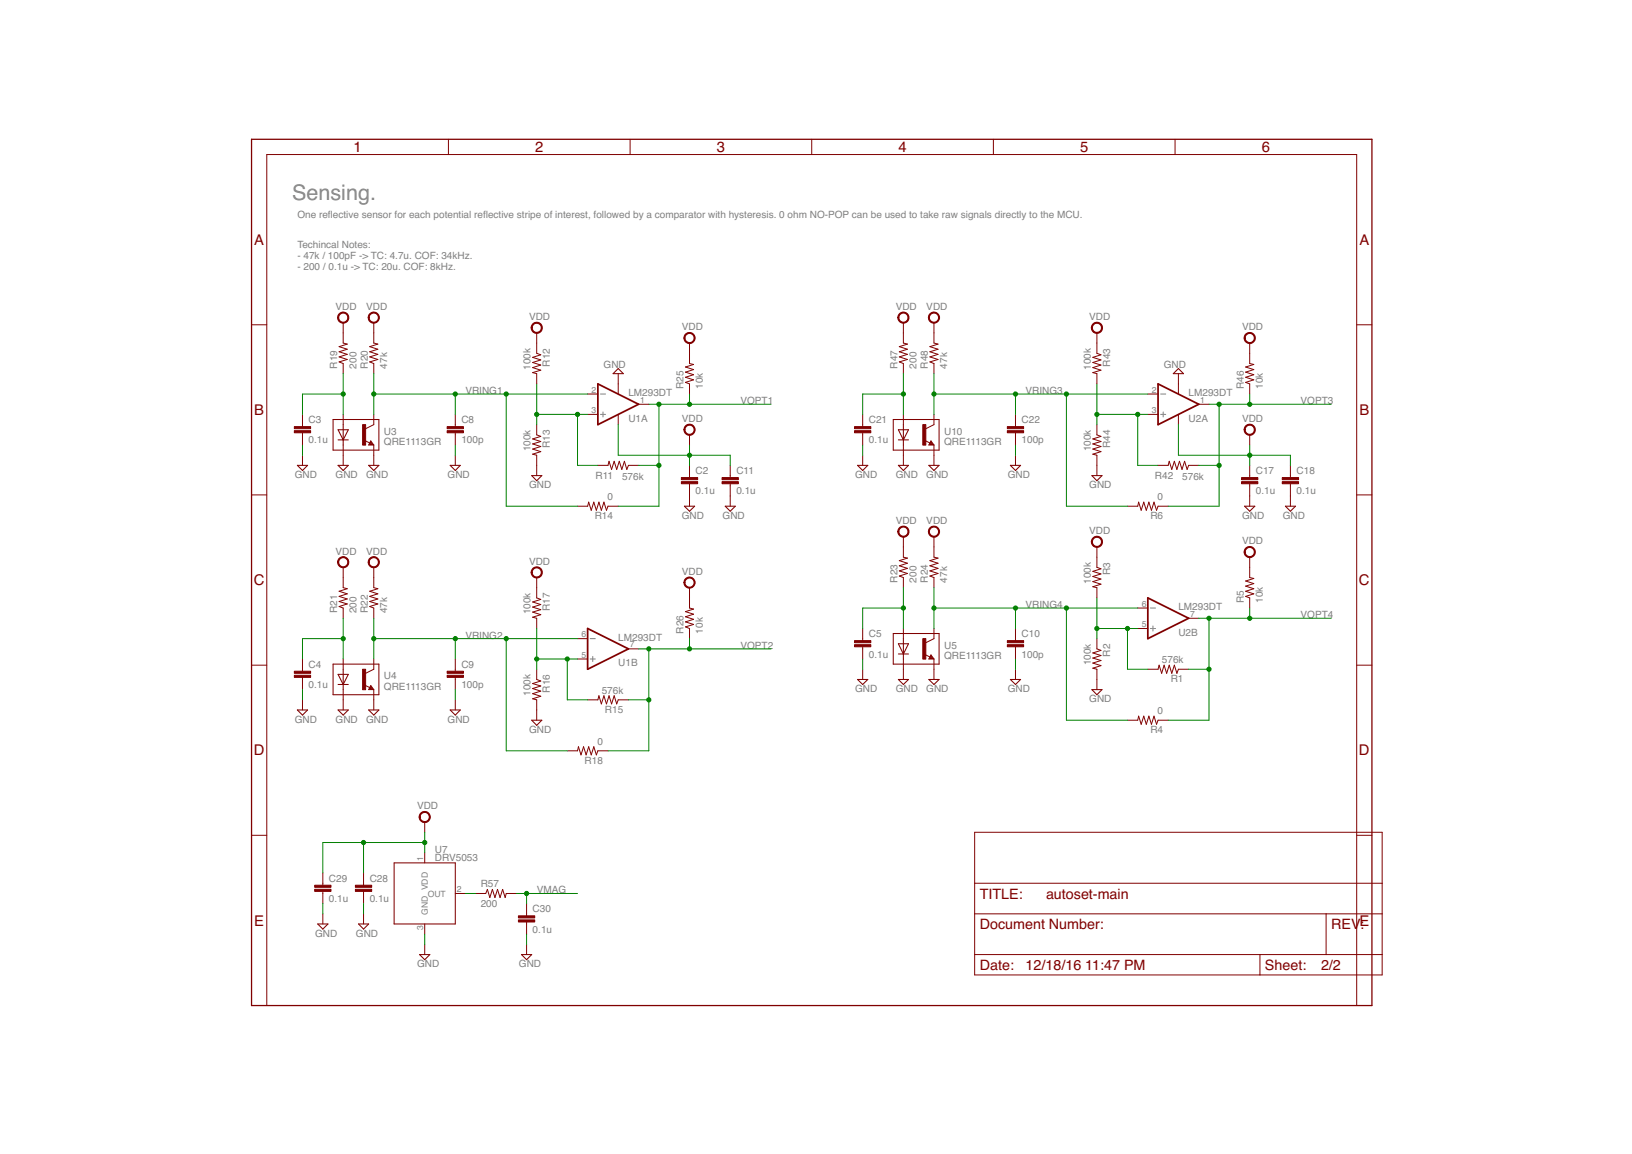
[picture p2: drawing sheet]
<svg xmlns="http://www.w3.org/2000/svg" width="297mm" height="210mm" viewBox="0 0 297 210" stroke-linecap="round" stroke-linejoin="round" font-family="sans-serif">
<path d="M109.3 75.4h.9M109.3 71.7h.9M109.7 74.9v.9M211.2 75.4h1M211.2 71.7h1M211.7 74.9v.9M107.4 119.9h1M107.4 116.2h1M107.9 119.4v.9M209.4 114.3h.9M209.4 110.6h.9M209.8 113.9v.9" fill="none" stroke="#808080" stroke-width=".18"/>
<g fill="none" stroke="#800000" stroke-width=".18">
<path d="M81.6 25.3v2.8M114.7 25.3v2.8M147.7 25.3v2.8M180.8 25.3v2.8M213.9 25.3v2.8M45.8 59.1h2.8M62.5 58.7v3.7l.7 .2-1.5 .5 1.5 .4-1.5 .5 1.5 .5-1.5 .4 1.5 .5-1.5 .4 .8 .3v1.9M68 58.7v3.7l.8 .2-1.5 .5 1.5 .4-1.5 .5 1.5 .5-1.5 .4 1.5 .5-1.5 .4 .7 .3v1.9M164.4 58.7v3.7l.8 .2-1.5 .5 1.5 .4-1.5 .5 1.5 .5-1.5 .4 1.5 .5-1.5 .4 .7 .3v1.9M170 58.7v3.7l.7 .2-1.5 .5 1.5 .4-1.5 .5 1.5 .5-1.5 .4 1.5 .5-1.5 .4 .8 .3v1.9M246.9 59.1h2.8M55.1 75.4v2.2"/>
<path d="M55.1 78.7v2.2M62.5 75.4v1.8M68 75.4v1.8l-1.5 .8M82.9 75.4v2.2M82.9 78.7v2.2M97.7 60.6v3.7l.7 .2-1.5 .5 1.5 .5-1.5 .4 1.5 .5-1.5 .5 1.5 .4-1.5 .5 .8 .2v1.8M97.7 77.2v1.9l.7 .3-1.5 .4 1.5 .5-1.5 .5 1.5 .4-1.5 .5 1.5 .4-1.5 .5 .8 .2v3.7M107 75.4h1.8M107 71.7h1.8M112.5 68v3.7M112.5 75.4v1.8M116.2 73.5h1.9"/>
<path d="M125.5 62.4v3.7l.7 .2-1.4 .5 1.4 .4-1.4 .5 1.4 .5-1.4 .4 1.4 .5-1.4 .5 .7 .2v1.9M125.5 79.1v1.8M157 75.4v2.2M157 78.7v2.2M164.4 75.4v1.8M170 75.4v1.8l-1.5 .8M184.8 75.4v2.2M184.8 78.7v2.2M199.6 60.6v3.7l.8 .2-1.5 .5 1.5 .5-1.5 .4 1.5 .5-1.5 .5 1.5 .4-1.5 .5 .7 .2v1.8M199.6 77.2v1.9l.8 .3-1.5 .4 1.5 .5-1.5 .5 1.5 .4-1.5 .5 1.5 .4-1.5 .5 .7 .2v3.7M208.9 75.4h1.9M208.9 71.7h1.9"/>
<path d="M214.5 68v3.7M214.5 75.4v1.8M218.2 73.5h1.8M227.5 62.4v3.7l.7 .2-1.5 .5 1.5 .4-1.5 .5 1.5 .5-1.5 .4 1.5 .5-1.5 .5 .8 .2v1.9M227.5 79.1v1.8M45.8 90h2.8M55.1 82.8v1.8M62.5 80.9v3.7M66.4 80.1l.9 .5M67.5 80.2l.5 .7h-.9zM68 80.9v3.7M82.9 82.8v1.8"/>
<path d="M105.1 92.1h1.9l.1-.8 .5 1.5 .5-1.5 .4 1.5 .5-1.5 .5 1.5 .4-1.5 .5 1.5 .3-.7h1.8M108.8 84.6h1.9l.1-.7 .5 1.5 .5-1.5 .4 1.5 .5-1.5 .5 1.5 .4-1.5 .5 1.5 .3-.8h1.8M125.5 84.6v2.3M125.5 88v4.1M132.9 84.6v2.3M132.9 88v4.1M157 82.8v1.8M164.4 80.9v3.7M164.4 97.6v3.7l.8 .2-1.5 .5 1.5 .4-1.5 .5 1.5 .5-1.5 .4 1.5 .5-1.5 .5 .7 .3v1.8M168.4 80.1l.9 .5M169.4 80.2l.6 .7h-.9zM170 80.9v3.7"/>
<path d="M170 97.6v3.7l.7 .2-1.5 .5 1.5 .4-1.5 .5 1.5 .5-1.5 .4 1.5 .5-1.5 .5 .8 .3v1.8M184.8 82.8v1.8M199.6 99.5v3.7l.8 .3-1.5 .4 1.5 .5-1.5 .5 1.5 .4-1.5 .5 1.5 .5-1.5 .4 .7 .2v1.9M205.2 92.1h1.9l.1-.8 .5 1.5 .5-1.5 .4 1.5 .5-1.5 .5 1.5 .4-1.5 .5 1.5 .3-.7h1.8M210.8 84.6h1.8l.2-.7 .5 1.5 .4-1.5 .5 1.5 .5-1.5 .4 1.5 .5-1.5 .5 1.5 .2-.8h1.9M227.5 84.6v2.3M227.5 88v4.1M234.9 84.6v2.3M234.9 88v4.1M246.9 90h2.8M55.1 119.9v2.2M62.5 103.2v3.7l.7 .2-1.5 .4 1.5 .5-1.5 .5 1.5 .4-1.5 .5 1.5 .5-1.5 .4 .8 .3v1.9"/>
<path d="M62.5 119.9v1.8M68 103.2v3.7l.8 .2-1.5 .4 1.5 .5-1.5 .5 1.5 .4-1.5 .5 1.5 .5-1.5 .4 .7 .3v1.9M68 119.9v1.8l-1.5 .8M82.9 119.9v2.2M97.7 105.1v3.7l.7 .2-1.5 .5 1.5 .5-1.5 .4 1.5 .5-1.5 .4 1.5 .5-1.5 .5 .8 .2v1.8M105.1 119.9h1.9M105.1 116.2h1.9M114.4 118h1.8M125.5 106.9v3.7l.7 .2-1.4 .5 1.4 .4-1.4 .5 1.4 .4-1.4 .5 1.4 .5-1.4 .4 .7 .3v1.9M157 114.3v2.2M157 117.6v2.3M164.4 114.3v1.9"/>
<path d="M164.4 119.9v3.7M168.4 119.1l.9 .4M169.4 119.1l.6 .8h-.9zM170 114.3v1.9l-1.5 .7M170 119.9v3.7M184.8 114.3v2.2M184.8 117.6v2.3M199.6 116.2v1.8l.8 .3-1.5 .5 1.5 .4-1.5 .5 1.5 .4-1.5 .5 1.5 .5-1.5 .4 .7 .2v3.7M207.1 114.3h1.8M207.1 110.6h1.8M216.3 112.5h1.9M227.5 101.3v3.8l.7 .1-1.5 .5 1.5 .5-1.5 .4 1.5 .5-1.5 .4 1.5 .5-1.5 .5 .8 .3v1.8"/>
<path d="M45.8 121h2.8M55.1 123.2v2.2M55.1 127.3v1.8M62.5 125.4v3.7M66.4 124.6l.9 .5M67.5 124.7l.5 .7h-.9zM68 125.4v3.7M82.9 123.2v2.2M82.9 127.3v1.8M97.7 121.7v1.9l.7 .3-1.5 .4 1.5 .5-1.5 .4 1.5 .5-1.5 .5 1.5 .4-1.5 .5 .8 .2v3.7M103.3 136.6h1.8l.2-.8 .4 1.5 .5-1.5 .5 1.5 .4-1.5 .5 1.5 .5-1.5 .4 1.5 .3-.7h1.9M107 127.3h1.8l.2-.7 .5 1.4 .4-1.4 .5 1.4 .4-1.4 .5 1.4 .5-1.4 .4 1.4 .3-.7h1.9"/>
<path d="M157 121.7v1.9M184.8 121.7v1.9M205.2 131h1.9l.1-.7 .5 1.4 .5-1.4 .4 1.4 .5-1.4 .5 1.4 .4-1.4 .5 1.4 .3-.7h1.8M208.9 121.7h1.9l.2-.7 .4 1.5 .5-1.5 .4 1.5 .5-1.5 .5 1.5 .4-1.5 .5 1.5 .3-.8h1.8M246.9 121h2.8M45.8 151.9h2.8M58.8 158.8v2.2M66.2 158.8v2.2M77.3 149.5v1.9M77.3 155.1v1.9M177.4 151.4h74.2v25.9h-74.2zM246.9 151.9h2.8"/>
<path d="M58.8 162.1v2.3M58.8 166.2v1.9M66.2 162.1v2.3M66.2 166.2v1.9M77.3 168.1v1.8M77.3 171.8v1.8M82.9 162.5h1.8M86.6 162.5h1.8l.3-.7 .5 1.5 .4-1.5 .5 1.5 .5-1.5 .4 1.5 .5-1.5 .4 1.5 .2-.8h1.9M95.8 164.4v2.2M95.8 167.7v2.2M95.8 171.8v1.8M177.4 166.2h74.2"/>
<path d="M177.4 173.6h74.2M177.4 160.7h74.2M229.3 173.6v3.7M241.4 166.2v7.4M48.6 182.9v-154.8h198.3v154.8"/>
</g>
<g fill="none" stroke="#800000" stroke-width=".19">
<path d="M60.6 76.3h8.4v5.6h-8.4zM61.5 78.2h1.9l-.9 1.8zM62.5 77.2v3.7M112.5 67l1 1h-1.9zM162.6 76.3h8.3v5.6h-8.3zM163.5 78.2h1.9l-1 1.8zM164.4 77.2v3.7M214.5 67l.9 1h-1.8zM54.1 84.6h1.9l-.9 1zM61.5 84.6h1.9l-.9 1zM61.5 80h1.9M67.1 84.6h1.9l-1 1z"/>
<path d="M67.5 80.6l.1 .2h-.3l.2-.4 .3 .5h-.5M81.9 84.6h1.9l-.9 1zM96.8 86.5h1.8l-.9 .9zM124.6 92.1h1.8l-.9 .9zM132 92.1h1.8l-.9 .9zM156.1 84.6h1.8l-.9 1zM163.5 84.6h1.9l-1 1zM163.5 80h1.9M169.1 84.6h1.8l-.9 1zM169.4 80.6l.1 .2h-.3l.2-.4 .4 .5h-.6M183.9 84.6h1.9l-1 1zM198.7 86.5h1.9l-1 .9z"/>
<path d="M226.5 92.1h1.9l-.9 .9zM234 92.1h1.8l-.9 .9zM162.6 115.2h8.3v5.6h-8.3zM163.5 117.1h1.9l-1 1.9zM163.5 119h1.9M164.4 116.2v3.7M169.4 119.5l.1 .2h-.3l.2-.4 .4 .5h-.6M54.1 129.1h1.9l-.9 1zM60.6 120.8h8.4v5.6h-8.4zM61.5 129.1h1.9l-.9 1zM61.5 122.7h1.9l-.9 1.8zM61.5 124.5h1.9"/>
<path d="M62.5 121.7v3.7M67.1 129.1h1.9l-1 1zM67.5 125.1l.1 .1h-.3l.2-.3 .3 .4h-.5M81.9 129.1h1.9l-.9 1zM96.8 131h1.8l-.9 .9zM156.1 123.6h1.8l-.9 .9zM163.5 123.6h1.9l-1 .9zM169.1 123.6h1.8l-.9 .9zM183.9 123.6h1.9l-1 .9zM198.7 125.4h1.9l-1 1zM71.7 157h11.2v11.1h-11.2zM57.8 168.1h1.9l-.9 .9z"/>
<path d="M65.3 168.1h1.8l-.9 .9zM76.4 173.6h1.8l-.9 1zM94.9 173.6h1.9l-1 1z"/>
</g>
<g fill="#800000" stroke="#800000" stroke-width=".18">
<path d="M124 87.6h3v.4h-3z"/>
<path d="M124 86.9h3v.3h-3z"/>
<path d="M66 77.2h.5v3.8h-.5z"/>
<path d="M66 121.7h.5v3.8h-.5z"/>
<path d="M168 116.2h.5v3.7h-.5z"/>
<path d="M53.6 78.3h2.9v.4h-2.9z"/>
<path d="M53.6 77.6h2.9v.4h-2.9z"/>
<path d="M53.6 122.8h2.9v.4h-2.9z"/>
<path d="M53.6 122.1h2.9v.4h-2.9z"/>
<path d="M155.5 117.3h3v.3h-3z"/>
<path d="M155.5 116.5h3v.4h-3z"/>
<path d="M81.4 78.3h2.9v.4h-2.9z"/>
<path d="M81.4 77.6h2.9v.4h-2.9z"/>
<path d="M81.4 122.8h2.9v.4h-2.9z"/>
<path d="M81.4 122.1h2.9v.4h-2.9z"/>
<path d="M183.3 117.3h3v.3h-3z"/>
<path d="M183.3 116.5h3v.4h-3z"/>
<path d="M131.4 87.6h3v.4h-3z"/>
<path d="M131.4 86.9h3v.3h-3z"/>
<path d="M226 87.6h2.9v.4h-2.9z"/>
<path d="M226 86.9h2.9v.3h-2.9z"/>
<path d="M233.4 87.6h2.9v.4h-2.9z"/>
<path d="M233.4 86.9h2.9v.3h-2.9z"/>
<path d="M168 77.2h.5v3.8h-.5z"/>
<path d="M155.5 78.3h3v.4h-3z"/>
<path d="M155.5 77.6h3v.4h-3z"/>
<path d="M183.3 78.3h3v.4h-3z"/>
<path d="M183.3 77.6h3v.4h-3z"/>
<path d="M64.7 161.8h2.9v.3h-2.9z"/>
<path d="M64.7 161h2.9v.4h-2.9z"/>
<path d="M57.3 161.8h2.9v.3h-2.9z"/>
<path d="M57.3 161h2.9v.4h-2.9z"/>
<path d="M94.4 167.3h2.9v.4h-2.9z"/>
<path d="M94.4 166.6h2.9v.4h-2.9z"/>
</g>
<g fill="#800000" stroke="#800000" stroke-width=".18">
<path d="M97 58.8a1.03 1.03 0 0 1 1.6 .4 1.03 1.03 0 0 1-.7 1.4 1.03 1.03 0 0 1-1.2-1h.2a.83 .83 0 0 1 1.1-.7 .83 .83 0 0 1 .2 1.3 .83 .83 0 0 1-1.3-.3v-.3h-.2z" fill-rule="evenodd"/>
<path d="M61.6 57.2a1.02 1.02 0 0 1 1.7-.1 1.02 1.02 0 0 1-.5 1.6 1.02 1.02 0 0 1-1.4-.9h.2a.83 .83 0 0 1 1.2-.8 .83 .83 0 0 1 .2 1.4 .83 .83 0 0 1-1.3-.4l-.1-.2h-.2z" fill-rule="evenodd"/>
<path d="M67.2 57.2a1.02 1.02 0 0 1 1.6-.1 1.02 1.02 0 0 1-.4 1.6 1.02 1.02 0 0 1-1.4-.9h.2a.83 .83 0 0 1 1.2-.7 .83 .83 0 0 1 .1 1.4 .83 .83 0 0 1-1.3-.5v-.2h-.2z" fill-rule="evenodd"/>
<path d="M61.6 101.7a1.02 1.02 0 0 1 1.7-.1 1.02 1.02 0 0 1-.5 1.6 1.02 1.02 0 0 1-1.4-.9h.2a.83 .83 0 0 1 1.2-.8 .83 .83 0 0 1 .2 1.4 .83 .83 0 0 1-1.3-.4l-.1-.2h-.2z" fill-rule="evenodd"/>
<path d="M67.2 101.7a1.02 1.02 0 0 1 1.6-.1 1.02 1.02 0 0 1-.4 1.6 1.02 1.02 0 0 1-1.4-.9h.2a.84 .84 0 0 1 1.2-.7 .84 .84 0 0 1 .2 1.4 .84 .84 0 0 1-1.4-.5v-.2h-.2z" fill-rule="evenodd"/>
<path d="M163.8 95.9a1.03 1.03 0 0 1 1.6 .4 1.03 1.03 0 0 1-.7 1.4 1.03 1.03 0 0 1-1.3-1h.2a.83 .83 0 0 1 1.1-.8 .83 .83 0 0 1 .3 1.4 .83 .83 0 0 1-1.4-.4v-.2h-.2v-.3z" fill-rule="evenodd"/>
<path d="M169.1 96.1a1.02 1.02 0 0 1 1.7-.1 1.02 1.02 0 0 1-.5 1.6 1.02 1.02 0 0 1-1.3-.9h.2a.83 .83 0 0 1 1.2-.7 .83 .83 0 0 1 .1 1.4 .83 .83 0 0 1-1.3-.5v-.2h-.2z" fill-rule="evenodd"/>
<path d="M124.7 60.9a1.02 1.02 0 0 1 1.6-.1 1.02 1.02 0 0 1-.4 1.6 1.02 1.02 0 0 1-1.4-.9h.2a.83 .83 0 0 1 1.2-.7 .83 .83 0 0 1 .1 1.4 .83 .83 0 0 1-1.3-.5v-.2h-.2z" fill-rule="evenodd"/>
<path d="M124.9 77.4a1.02 1.02 0 0 1 1.5 .3 1.02 1.02 0 0 1-.7 1.4 1.02 1.02 0 0 1-1.2-.9h.2a.83 .83 0 0 1 1.2-.7 .83 .83 0 0 1 .1 1.4 .83 .83 0 0 1-1.3-.5v-.2h-.2v-.3z" fill-rule="evenodd"/>
<path d="M124.7 105.4a1.02 1.02 0 0 1 1.6-.1 1.02 1.02 0 0 1-.4 1.6 1.02 1.02 0 0 1-1.4-.9h.2a.83 .83 0 0 1 1.2-.7 .83 .83 0 0 1 .1 1.4 .83 .83 0 0 1-1.3-.5v-.2h-.2z" fill-rule="evenodd"/>
<path d="M97 103.3a1.03 1.03 0 0 1 1.6 .4 1.03 1.03 0 0 1-.7 1.4 1.03 1.03 0 0 1-1.2-1h.2a.83 .83 0 0 1 1.1-.7 .83 .83 0 0 1 .2 1.3 .83 .83 0 0 1-1.3-.3v-.3h-.2z" fill-rule="evenodd"/>
<path d="M226.6 60.9a1.02 1.02 0 0 1 1.7-.1 1.02 1.02 0 0 1-.5 1.6 1.02 1.02 0 0 1-1.4-.9h.2a.83 .83 0 0 1 1.3-.7 .83 .83 0 0 1 .1 1.4 .83 .83 0 0 1-1.3-.5l-.1-.2h-.2z" fill-rule="evenodd"/>
<path d="M199 58.8a1.03 1.03 0 0 1 1.6 .4 1.03 1.03 0 0 1-.7 1.4 1.03 1.03 0 0 1-1.3-1h.2a.83 .83 0 0 1 1.2-.7 .83 .83 0 0 1 .2 1.3 .83 .83 0 0 1-1.3-.3l-.1-.3h-.2z" fill-rule="evenodd"/>
<path d="M226.8 77.4a1.03 1.03 0 0 1 1.6 .3 1.03 1.03 0 0 1-.7 1.5 1.03 1.03 0 0 1-1.3-1h.2a.83 .83 0 0 1 1.3-.7 .83 .83 0 0 1 .1 1.4 .83 .83 0 0 1-1.3-.5l-.1-.2h-.2l.1-.3z" fill-rule="evenodd"/>
<path d="M163.8 57a1.02 1.02 0 0 1 1.5 .3 1.02 1.02 0 0 1-.7 1.5 1.02 1.02 0 0 1-1.2-1h.2a.83 .83 0 0 1 1.2-.8 .83 .83 0 0 1 .2 1.4 .83 .83 0 0 1-1.4-.4v-.2h-.2v-.3z" fill-rule="evenodd"/>
<path d="M169.1 57.2a1.02 1.02 0 0 1 1.7-.1 1.02 1.02 0 0 1-.5 1.6 1.02 1.02 0 0 1-1.3-.9h.2a.83 .83 0 0 1 1.2-.7 .83 .83 0 0 1 .1 1.4 .83 .83 0 0 1-1.3-.5v-.2h-.2z" fill-rule="evenodd"/>
<path d="M226.8 99.6a1.03 1.03 0 0 1 1.6 .4 1.03 1.03 0 0 1-.7 1.4 1.03 1.03 0 0 1-1.3-1h.2a.83 .83 0 0 1 1.3-.7 .83 .83 0 0 1 .1 1.4 .83 .83 0 0 1-1.3-.5l-.1-.2h-.2l.1-.3z" fill-rule="evenodd"/>
<path d="M199 97.8a1.02 1.02 0 0 1 1.6 .3 1.02 1.02 0 0 1-.7 1.5 1.02 1.02 0 0 1-1.3-1h.2a.83 .83 0 0 1 1.2-.8 .83 .83 0 0 1 .2 1.4 .83 .83 0 0 1-1.3-.4l-.1-.2h-.2l.1-.3z" fill-rule="evenodd"/>
<path d="M76.7 147.8a1.02 1.02 0 0 1 1.5 .4 1.02 1.02 0 0 1-.7 1.4 1.02 1.02 0 0 1-1.2-1h.2a.83 .83 0 0 1 1.2-.7 .83 .83 0 0 1 .1 1.4 .83 .83 0 0 1-1.3-.5v-.2h-.2v-.3z" fill-rule="evenodd"/>
</g>
<path d="M108.8 69.8l7.4 3.7-7.4 3.7zM210.8 69.8l7.4 3.7-7.4 3.7zM107 114.3l7.4 3.7-7.4 3.7zM208.9 108.8l7.4 3.7-7.4 3.7z" fill="none" stroke="#800000" stroke-width=".32"/>
<path d="M45.8 25.3h203.9v157.6h-203.9z" fill="none" stroke="#800000" stroke-width=".23"/>
<g fill="none" stroke="#008000" stroke-width=".18">
<path d="M62.5 71.7h-7.4v3.7M62.5 68v7.4M68 71.7h39M68 68v7.4M82.9 71.7v3.7M92.1 71.7v20.4h13M97.7 69.8v7.4M97.7 75.4h9.3M105.1 75.4v9.2h3.7M112.5 77.2v5.6h20.4v1.8M118.1 73.5h22.2M119.9 73.5v18.6h-7.4"/>
<path d="M125.5 71.7v1.8M164.4 71.7h-7.4v3.7M164.4 68v7.4M170 71.7h38.9M170 68v7.4M184.8 71.7v3.7M194.1 71.7v20.4h11.1M199.6 75.4h9.3M199.6 69.8v7.4M207.1 75.4v9.2h3.7M214.5 77.2v5.6h20.4v1.8M220 73.5h22.3"/>
<path d="M221.9 73.5v18.6h-9.3M227.5 71.7v1.8M55.1 80.9v1.9M82.9 80.9v1.9M116.2 84.6h3.7M125.5 80.9v3.7M157 80.9v1.9M184.8 80.9v1.9M218.2 84.6h3.7M227.5 80.9v3.7M62.5 116.2h-7.4v3.7M62.5 112.5v7.4"/>
<path d="M68 112.5v7.4M68 116.2h37.1M82.9 116.2v3.7M92.1 116.2v20.4h11.2M97.7 114.3v7.4M97.7 119.9h7.4M103.3 119.9v7.4h3.7M116.2 118h24.1M118.1 118v18.6h-7.4M125.5 116.2v1.8M157 119.9v1.8M164.4 110.6h-7.4v3.7"/>
<path d="M164.4 106.9v7.4M170 110.6h37.1M170 106.9v7.4M184.8 110.6v3.7M184.8 119.9v1.8M194.1 110.6v20.4h11.1M199.6 108.8v7.4M199.6 114.3h7.5M205.2 114.3v7.4h3.7M218.2 112.5h24.1M220 112.5v18.5h-7.4M227.5 110.6v1.9"/>
<path d="M55.1 125.4v1.9M82.9 125.4v1.9M114.4 127.3h3.7M216.3 121.7h3.7M66.2 153.2v5.6M77.3 153.2h-18.5v5.6M77.3 151.4v3.7M58.8 164.4v1.8M66.2 164.4v1.8M77.3 169.9v1.9M84.7 162.5h1.9M94 162.5h11.1"/>
<path d="M95.8 162.5v1.9M95.8 169.9v1.9"/>
</g>
<g fill="#008000" stroke="#008000" stroke-width=".18">
<circle cx="97.7" cy="75.4" r=".38"/>
<circle cx="105.1" cy="75.4" r=".38"/>
<circle cx="119.9" cy="84.6" r=".38"/>
<circle cx="125.5" cy="73.5" r=".38"/>
<circle cx="119.9" cy="73.5" r=".38"/>
<circle cx="97.7" cy="119.9" r=".38"/>
<circle cx="103.3" cy="119.9" r=".38"/>
<circle cx="118.1" cy="127.3" r=".38"/>
<circle cx="118.1" cy="118" r=".38"/>
<circle cx="125.5" cy="118" r=".38"/>
<circle cx="62.5" cy="71.7" r=".38"/>
<circle cx="68" cy="71.7" r=".38"/>
<circle cx="82.9" cy="71.7" r=".38"/>
<circle cx="92.1" cy="71.7" r=".38"/>
<circle cx="62.5" cy="116.2" r=".38"/>
<circle cx="68" cy="116.2" r=".38"/>
<circle cx="82.9" cy="116.2" r=".38"/>
<circle cx="92.1" cy="116.2" r=".38"/>
<circle cx="164.4" cy="110.6" r=".38"/>
<circle cx="170" cy="110.6" r=".38"/>
<circle cx="184.8" cy="110.6" r=".38"/>
<circle cx="194.1" cy="110.6" r=".38"/>
<circle cx="125.5" cy="82.8" r=".38"/>
<circle cx="227.5" cy="82.8" r=".38"/>
<circle cx="77.3" cy="153.2" r=".38"/>
<circle cx="66.2" cy="153.2" r=".38"/>
<circle cx="164.4" cy="71.7" r=".38"/>
<circle cx="199.6" cy="114.3" r=".38"/>
<circle cx="205.2" cy="114.3" r=".38"/>
<circle cx="220" cy="121.7" r=".38"/>
<circle cx="227.5" cy="112.5" r=".38"/>
<circle cx="220" cy="112.5" r=".38"/>
<circle cx="170" cy="71.7" r=".38"/>
<circle cx="184.8" cy="71.7" r=".38"/>
<circle cx="194.1" cy="71.7" r=".38"/>
<circle cx="227.5" cy="73.5" r=".38"/>
<circle cx="221.9" cy="84.6" r=".38"/>
<circle cx="221.9" cy="73.5" r=".38"/>
<circle cx="199.6" cy="75.4" r=".38"/>
<circle cx="207.1" cy="75.4" r=".38"/>
<circle cx="95.8" cy="162.5" r=".38"/>
</g>
<text font-size="3.9" fill="#808080" x="53.2" y="36.5">Sensing.</text>
<g font-size="2.7" fill="#800000">
<text x="64.4" y="27.7">1</text>
<text x="97.4" y="27.7">2</text>
<text x="130.5" y="27.7">3</text>
<text x="163.5" y="27.7">4</text>
<text x="196.6" y="27.7">5</text>
<text x="229.7" y="27.7">6</text>
<text x="46.3" y="44.5">A</text>
<text x="247.4" y="44.5">A</text>
<text x="46.3" y="75.5">B</text>
<text x="247.4" y="75.5">B</text>
<text x="46.2" y="106.5">C</text>
<text x="247.3" y="106.5">C</text>
<text x="46.2" y="137.4">D</text>
<text x="247.3" y="137.4">D</text>
<text x="46.3" y="168.4">E</text>
<text x="247.4" y="168.4">E</text>
</g>
<g font-size="2.6" fill="#800000">
<text x="178.3" y="163.4">TITLE:</text>
<text x="190.4" y="163.4">autoset-main</text>
<text x="178.3" y="169">Document Number:</text>
<text x="242.3" y="169">REV</text>
<text x="247.5" y="169">:</text>
<text x="178.3" y="176.4">Date:</text>
<text x="186.7" y="176.4">12/18/16</text>
<text x="197.5" y="176.4">11:47 PM</text>
<text x="230.2" y="176.4">Sheet:</text>
<text x="240.4" y="176.4">2/2</text>
</g>
<g font-size="1.8" fill="#808080">
<text x="54.1" y="39.6">One refective sensor for each potential refective stripe of interest, followed by a comparator with hysteresis. 0 ohm NO-POP can be used to take raw signals directly to the MCU.</text>
<text x="59.7" y="39.6">l</text>
<text x="87.9" y="39.6">l</text>
<text x="54.1" y="45.2">Techincal Notes:</text>
<text x="54.1" y="47.1">- 47k / 100pF -&gt; TC: 4.7u. COF: 34kHz.</text>
<text x="54.1" y="49.1">- 200 / 0.1u -&gt; TC: 20u. COF: 8kHz.</text>
<text x="61.1" y="56.4">VDD</text>
<text x="66.6" y="56.4">VDD</text>
<text x="96.3" y="58.2">VDD</text>
<text x="163" y="56.4">VDD</text>
<text x="168.6" y="56.4">VDD</text>
<text x="198.3" y="58.2">VDD</text>
<text x="124.1" y="60.1">VDD</text>
<text x="226.1" y="60.1">VDD</text>
<text x="61.4" y="67" transform="rotate(-90 61.4 67)">R19</text>
<text x="64.9" y="67" transform="rotate(-90 64.9 67)">200</text>
<text x="66.9" y="67" transform="rotate(-90 66.9 67)">R20</text>
<text x="70.4" y="67" transform="rotate(-90 70.4 67)">47k</text>
<text x="84.7" y="71.7">VRING1</text>
<text x="96.6" y="67.3" transform="rotate(-90 96.6 67.3)">100k</text>
<text x="100.1" y="66.7" transform="rotate(-90 100.1 66.7)">R12</text>
<text x="109.9" y="66.9">GND</text>
<text x="124.4" y="70.8" transform="rotate(-90 124.4 70.8)">R25</text>
<text x="127.9" y="70.8" transform="rotate(-90 127.9 70.8)">10k</text>
<text x="163.3" y="67" transform="rotate(-90 163.3 67)">R47</text>
<text x="166.8" y="67" transform="rotate(-90 166.8 67)">200</text>
<text x="168.9" y="67" transform="rotate(-90 168.9 67)">R48</text>
<text x="172.4" y="67" transform="rotate(-90 172.4 67)">47k</text>
<text x="186.7" y="71.7">VRING3</text>
<text x="198.5" y="67.3" transform="rotate(-90 198.5 67.3)">100k</text>
<text x="202" y="66.7" transform="rotate(-90 202 66.7)">R43</text>
<text x="211.8" y="66.9">GND</text>
<text x="226.4" y="70.8" transform="rotate(-90 226.4 70.8)">R46</text>
<text x="229.9" y="70.8" transform="rotate(-90 229.9 70.8)">10k</text>
<text x="56.2" y="77">C3</text>
<text x="84" y="77">C8</text>
<text x="114.4" y="72">LM293DT</text>
<text x="114.4" y="76.7">U1A</text>
<text x="124.1" y="76.8">VDD</text>
<text x="134.8" y="73.5">VOPT1</text>
<text x="158.1" y="77">C21</text>
<text x="185.9" y="77">C22</text>
<text x="216.3" y="72">LM293DT</text>
<text x="216.3" y="76.7">U2A</text>
<text x="226.1" y="76.8">VDD</text>
<text x="236.7" y="73.5">VOPT3</text>
<text x="56.2" y="80.7">0.1u</text>
<text x="69.9" y="80.9">QRE1113GR</text>
<text x="69.9" y="79.1">U3</text>
<text x="84" y="80.7">100p</text>
<text x="96.6" y="82.1" transform="rotate(-90 96.6 82.1)">100k</text>
<text x="100.1" y="81.5" transform="rotate(-90 100.1 81.5)">R13</text>
<text x="158.1" y="80.7">0.1u</text>
<text x="171.8" y="80.9">QRE1113GR</text>
<text x="171.8" y="79.1">U10</text>
<text x="185.9" y="80.7">100p</text>
<text x="198.5" y="82.1" transform="rotate(-90 198.5 82.1)">100k</text>
<text x="202" y="81.5" transform="rotate(-90 202 81.5)">R44</text>
<text x="53.7" y="87">GND</text>
<text x="61.1" y="87">GND</text>
<text x="66.6" y="87">GND</text>
<text x="81.5" y="87">GND</text>
<text x="96.3" y="88.8">GND</text>
<text x="108.4" y="87">R11</text>
<text x="113.2" y="87.2">576k</text>
<text x="126.6" y="89.9">0.1u</text>
<text x="126.6" y="86.2">C2</text>
<text x="134" y="89.9">0.1u</text>
<text x="134" y="86.2">C11</text>
<text x="155.6" y="87">GND</text>
<text x="163" y="87">GND</text>
<text x="168.6" y="87">GND</text>
<text x="183.4" y="87">GND</text>
<text x="198.3" y="88.8">GND</text>
<text x="210.2" y="87">R42</text>
<text x="215.2" y="87.2">576k</text>
<text x="228.6" y="89.9">0.1u</text>
<text x="228.6" y="86.2">C17</text>
<text x="236" y="89.9">0.1u</text>
<text x="236" y="86.2">C18</text>
<text x="108.3" y="94.5">R14</text>
<text x="110.6" y="90.9">0</text>
<text x="124.1" y="94.4">GND</text>
<text x="131.5" y="94.4">GND</text>
<text x="163" y="95.3">VDD</text>
<text x="168.6" y="95.3">VDD</text>
<text x="209.4" y="94.5">R6</text>
<text x="210.7" y="90.9">0</text>
<text x="226.1" y="94.4">GND</text>
<text x="233.5" y="94.4">GND</text>
<text x="61.1" y="100.9">VDD</text>
<text x="66.6" y="100.9">VDD</text>
<text x="198.3" y="97.2">VDD</text>
<text x="226.1" y="99">VDD</text>
<text x="96.3" y="102.7">VDD</text>
<text x="124.1" y="104.6">VDD</text>
<text x="163.3" y="106" transform="rotate(-90 163.3 106)">R23</text>
<text x="166.8" y="106" transform="rotate(-90 166.8 106)">200</text>
<text x="168.9" y="106" transform="rotate(-90 168.9 106)">R24</text>
<text x="172.4" y="106" transform="rotate(-90 172.4 106)">47k</text>
<text x="198.5" y="106.2" transform="rotate(-90 198.5 106.2)">100k</text>
<text x="202" y="104.6" transform="rotate(-90 202 104.6)">R3</text>
<text x="61.4" y="111.5" transform="rotate(-90 61.4 111.5)">R21</text>
<text x="64.9" y="111.5" transform="rotate(-90 64.9 111.5)">200</text>
<text x="66.9" y="111.5" transform="rotate(-90 66.9 111.5)">R22</text>
<text x="70.4" y="111.5" transform="rotate(-90 70.4 111.5)">47k</text>
<text x="96.6" y="111.8" transform="rotate(-90 96.6 111.8)">100k</text>
<text x="100.1" y="111.2" transform="rotate(-90 100.1 111.2)">R17</text>
<text x="186.7" y="110.6">VRING4</text>
<text x="214.5" y="111">LM293DT</text>
<text x="226.4" y="109.7" transform="rotate(-90 226.4 109.7)">R5</text>
<text x="229.9" y="109.7" transform="rotate(-90 229.9 109.7)">10k</text>
<text x="236.7" y="112.5">VOPT4</text>
<text x="84.7" y="116.2">VRING2</text>
<text x="112.5" y="116.5">LM293DT</text>
<text x="124.4" y="115.2" transform="rotate(-90 124.4 115.2)">R26</text>
<text x="127.9" y="115.2" transform="rotate(-90 127.9 115.2)">10k</text>
<text x="134.8" y="118">VOPT2</text>
<text x="158.1" y="119.6">0.1u</text>
<text x="158.1" y="115.9">C5</text>
<text x="171.8" y="119.9">QRE1113GR</text>
<text x="171.8" y="118">U5</text>
<text x="185.9" y="119.6">100p</text>
<text x="185.9" y="115.9">C10</text>
<text x="202" y="119.4" transform="rotate(-90 202 119.4)">R2</text>
<text x="214.5" y="115.6">U2B</text>
<text x="56.2" y="125.2">0.1u</text>
<text x="56.2" y="121.4">C4</text>
<text x="69.9" y="125.4">QRE1113GR</text>
<text x="69.9" y="123.6">U4</text>
<text x="84" y="125.2">100p</text>
<text x="84" y="121.4">C9</text>
<text x="100.1" y="126" transform="rotate(-90 100.1 126)">R16</text>
<text x="112.5" y="121.2">U1B</text>
<text x="155.6" y="125.9">GND</text>
<text x="163" y="125.9">GND</text>
<text x="168.6" y="125.9">GND</text>
<text x="183.4" y="125.9">GND</text>
<text x="198.5" y="121" transform="rotate(-90 198.5 121)">100k</text>
<text x="211.5" y="120.6">576k</text>
<text x="213.1" y="124.1">R1</text>
<text x="53.7" y="131.5">GND</text>
<text x="61.1" y="131.5">GND</text>
<text x="66.6" y="131.5">GND</text>
<text x="81.5" y="131.5">GND</text>
<text x="96.6" y="126.6" transform="rotate(-90 96.6 126.6)">100k</text>
<text x="109.5" y="126.2">576k</text>
<text x="110.1" y="129.7">R15</text>
<text x="198.3" y="127.8">GND</text>
<text x="210.7" y="129.9">0</text>
<text x="96.3" y="133.3">GND</text>
<text x="108.7" y="135.4">0</text>
<text x="209.4" y="133.4">R4</text>
<text x="106.4" y="138.9">R18</text>
<text x="75.9" y="147.2">VDD</text>
<text x="79.2" y="155.1">U7</text>
<text x="59.9" y="160.4">C29</text>
<text x="67.3" y="160.4">C28</text>
<text x="79.2" y="156.6">DRV5053</text>
<text x="87.5" y="161.4">R57</text>
<text x="59.9" y="164.1">0.1u</text>
<text x="67.3" y="164.1">0.1u</text>
<text x="87.5" y="164.9">200</text>
<text x="96.9" y="165.9">C30</text>
<text x="97.7" y="162.5">VMAG</text>
<text x="57.4" y="170.4">GND</text>
<text x="64.8" y="170.4">GND</text>
<text x="96.9" y="169.6">0.1u</text>
<text x="75.9" y="175.9">GND</text>
<text x="94.4" y="175.9">GND</text>
</g>
<g font-size="1.6" fill="#808080">
<text x="107.7" y="71.4">2</text>
<text x="209.6" y="71.4">2</text>
<text x="107.7" y="75.1">3</text>
<text x="116.5" y="73.3">1</text>
<text x="209.6" y="75.1">3</text>
<text x="218.5" y="73.3">1</text>
<text x="207.8" y="110.3">6</text>
<text x="216.6" y="112.2">7</text>
<text x="105.8" y="119.6">5</text>
<text x="105.8" y="115.9">6</text>
<text x="114.6" y="117.8">7</text>
<text x="207.8" y="114.1">5</text>
<text x="77" y="156.7" transform="rotate(-90 77 156.7)">1</text>
<text x="77.9" y="163.1">OUT</text>
<text x="77.9" y="166.4" transform="rotate(-90 77.9 166.4)">GND VDD</text>
<text x="83.1" y="162.3">2</text>
<text x="77" y="169.2" transform="rotate(-90 77 169.2)">3</text>
</g>
</svg>
